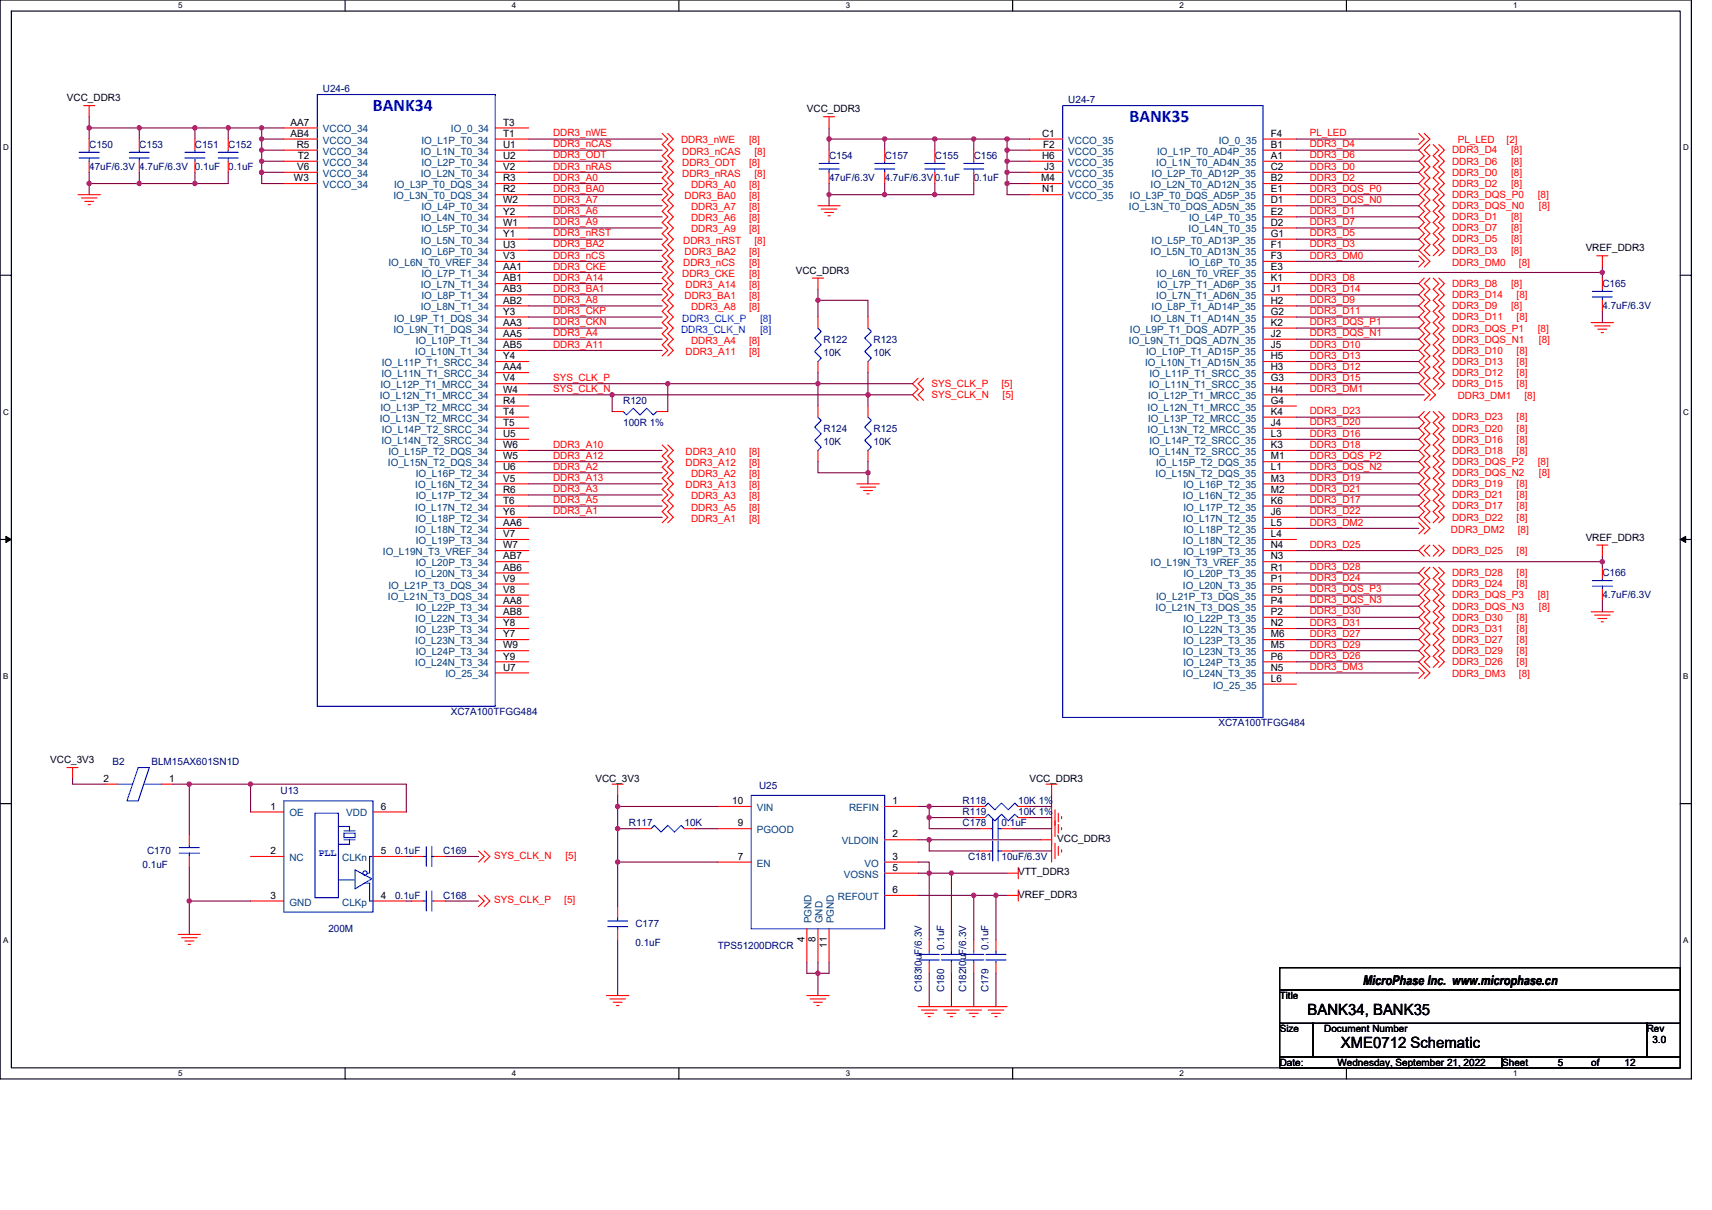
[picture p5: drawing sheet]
<svg xmlns="http://www.w3.org/2000/svg" width="297mm" height="210mm" viewBox="0 0 297 210" stroke-linecap="round" stroke-linejoin="round" font-family="sans-serif">
<path d="M0 0h293.5v187.2h-293.5zM2 1.9h289.5v183.4h-289.5z" fill="none" stroke="#000" stroke-width=".19"/>
<g fill="#fff">
<path d="M30.9 .2h.8v1.6h-.8z"/>
<path d="M30.9 185.5h.8v1.6h-.8z"/>
</g>
<path d="M59.9 0v1.9M59.9 185.3v1.9" fill="none" stroke="#000" stroke-width=".19"/>
<g fill="#fff">
<path d="M88.8 .2h.8v1.6h-.8z"/>
<path d="M88.8 185.5h.8v1.6h-.8z"/>
</g>
<path d="M117.8 0v1.9M117.8 185.3v1.9" fill="none" stroke="#000" stroke-width=".19"/>
<g fill="#fff">
<path d="M146.7 .2h.8v1.6h-.8z"/>
<path d="M146.7 185.5h.8v1.6h-.8z"/>
</g>
<path d="M175.7 0v1.9M175.7 185.3v1.9" fill="none" stroke="#000" stroke-width=".19"/>
<g fill="#fff">
<path d="M204.7 .2h.7v1.6h-.7z"/>
<path d="M204.7 185.5h.7v1.6h-.7z"/>
</g>
<path d="M233.6 0v1.9M233.6 185.3v1.9" fill="none" stroke="#000" stroke-width=".19"/>
<g fill="#fff">
<path d="M262.6 .2h.7v1.6h-.7z"/>
<path d="M262.6 185.5h.7v1.6h-.7z"/>
<path d="M.5 24.8h1v1.6h-1z"/>
<path d="M292 24.8h1v1.6h-1z"/>
<path d="M.5 70.7h1v1.5h-1z"/>
<path d="M292 70.7h1v1.5h-1z"/>
</g>
<path d="M0 47.8h2M291.5 47.8h2" fill="none" stroke="#000" stroke-width=".19"/>
<g fill="#fff">
<path d="M.5 116.5h.9v1.6h-.9z"/>
<path d="M292 116.5h.9v1.6h-.9z"/>
</g>
<path d="M0 93.6h2M291.5 93.6h2" fill="none" stroke="#000" stroke-width=".19"/>
<path d="M1 93.1l1 .5-1 .5zM291.5 93.6l1-.5v1z" fill="#000" stroke="#000" stroke-width=".17"/>
<g fill="#fff">
<path d="M.5 162.4h.9v1.5h-.9z"/>
<path d="M292 162.4h.9v1.5h-.9z"/>
</g>
<path d="M0 139.5h2M291.5 139.5h2M222 167.9h69.5v3.9h-69.5zM222 171.8h69.5v5.8h-69.5zM222 177.6h5.8v5.8h-5.8zM227.8 177.6h57.9v5.8h-57.9zM285.7 177.6h5.8v5.8h-5.8zM222 183.4h38.6v1.9h-38.6zM260.6 183.4h30.9v1.9h-30.9z" fill="none" stroke="#000" stroke-width=".19"/>
<g fill="none" stroke="#f00" stroke-width=".19">
<path d="M14.5 18.3h1.9M15.5 18.3v2M13.5 33.8h3.9M14.1 34.4h2.7M14.7 34.9h1.6M15.3 35.5h.4M15.5 24.1v2M15.5 28v1.9M24.2 24.1v2M24.2 28v1.9M33.8 24.1v2M33.8 28v1.9"/>
<path d="M39.6 24.1v2M39.6 28v1.9M49.3 22.2h5.8M49.3 24.1h5.8M49.3 26.1h5.8M49.3 28h5.8M49.3 29.9h5.8M49.3 31.9h5.8M85.9 22.2h5.8M85.9 24.1h5.8M85.9 26.1h5.8M85.9 28h5.8"/>
<path d="M85.9 29.9h5.8M85.9 31.9h5.8M85.9 33.8h5.8M85.9 35.7h5.8M85.9 37.6h5.8M85.9 39.6h5.8M114.9 23.2l1 .9-1 1 1 1-1 .9 1 1-1 1 1 .9-1 1 1 1-1 .9 1 1-1 .9 1 1-1 1 1 .9-1 1 1 1-1 .9 1 1-1 1 1 .9-1 1 1 1-1 .9 1 1-1 1 1 .9-1 1 1 1-1 .9 1 1-1 .9 1 1-1 1 1 .9-1 1 1 1-1 .9 1 1-1 1M115.9 23.2l.9 .9-.9 1 .9 1-.9 .9 .9 1-.9 1 .9 .9-.9 1 .9 1-.9 .9 .9 1-.9 .9 .9 1-.9 1 .9 .9-.9 1 .9 1-.9 .9 .9 1-.9 1 .9 .9-.9 1 .9 1-.9 .9 .9 1-.9 1 .9 .9-.9 1 .9 1-.9 .9 .9 1-.9 .9 .9 1-.9 1 .9 .9-.9 1 .9 1-.9 .9 .9 1-.9 1M141.9 35.7h3.9M142.5 36.3h2.7M142.9 20.3h1.9M143.1 36.9h1.5"/>
<path d="M143.7 37.4h.3M143.8 20.3v1.9M143.8 26.1v1.9M143.8 29.9v2M153.5 26.1v1.9M153.5 29.9v2M162.2 26.1v1.9M162.2 29.9v2M168.9 26.1v1.9M168.9 29.9v2M178.6 24.1h5.8M178.6 26.1h5.8"/>
<path d="M178.6 28h5.8M178.6 29.9h5.8M178.6 31.9h5.8M178.6 33.8h5.8M219.1 24.1h5.8M219.1 26.1h5.8M219.1 28h5.8M219.1 29.9h5.8M219.1 31.9h5.8M219.1 33.8h5.8M219.1 35.7h5.8M219.1 37.6h5.8"/>
<path d="M219.1 39.6h5.8M246.2 23.2l.9 .9-.9 1M247.1 23.2l1 .9-1.9 2 .9 .9-.9 1 .9 1-.9 .9 .9 1-.9 1 .9 .9-.9 1 .9 .9-.9 1 .9 1-.9 .9 .9 1-.9 1 .9 .9-.9 1 .9 1-.9 .9 1.9 2-1 .9M248.1 25.1l-1 1 1 .9-1 1 1 1-1 .9 1 1-1 1 1 .9-1 1 1 .9-1 1 1 1-1 .9 1 1-1 1 1 .9-1 1 1 1-1 .9 1 1M248.7 25.1l.9 1-.9 .9 .9 1-.9 1 .9 .9-.9 1 .9 1-.9 .9 .9 1-.9 .9 .9 1-.9 1 .9 .9-.9 1 .9 1-.9 .9 .9 1-.9 1 .9 .9-.9 1M249.6 25.1l1 1-1 .9 1 1-1 1 1 .9-1 1 1 1-1 .9 1 1-1 .9 1 1-1 1 1 .9-1 1 1 1-1 .9 1 1-1 1 1 .9-1 1M85.9 41.5h5.8M85.9 43.4h5.8M85.9 45.4h5.8M85.9 47.3h5.8M85.9 49.2h5.8M85.9 51.2h5.8"/>
<path d="M85.9 53.1h5.8M85.9 55h5.8M85.9 56.9h5.8M85.9 58.9h5.8M140.9 48.3h2M141.9 48.3v1.9M141.9 55v1.9M150.6 55v1.9M219.1 41.5h5.8M219.1 43.4h5.8M219.1 45.4h5.8M219.1 47.3h5.8"/>
<path d="M219.1 49.2h5.8M219.1 51.2h5.8M219.1 53.1h5.8M219.1 55h5.8M219.1 56.9h5.8M219.1 58.9h5.8M246.2 44.4l.9 1-.9 .9M247.1 48.3l-.9 .9 .9 1-.9 1 .9 .9-.9 1 .9 .9-.9 1 .9 1-.9 .9 .9 1-.9 1 .9 .9-.9 1 .9 1-.9 .9 .9 1-.9 1 .9 .9-.9 1 1.9 1.9-1 1M248.1 48.3l-1 .9 1 1-1 1 1 .9-1 1 1 .9-1 1 1 1-1 .9 1 1-1 1 1 .9-1 1 1 1-1 .9 1 1-1 1 1 .9-1 1 2 1.9-1 1M248.7 48.3l.9 .9-.9 1 .9 1-.9 .9 .9 1-.9 .9 .9 1-.9 1 .9 .9-.9 1 .9 1-.9 .9 .9 1-.9 1 .9 .9-.9 1 .9 1-.9 .9 .9 1-.9 1M249.6 48.3l1 .9-1 1 1 1-1 .9 1 1-1 .9 1 1-1 1 1 .9-1 1 1 1-1 .9 1 1-1 1 1 .9-1 1 1 1-1 .9 1 1-1 1M276.1 56h3.8"/>
<path d="M276.7 56.6h2.7M277 44.4h2M277.2 57.1h1.6M277.8 57.7h.4M278 44.4v1.9M278 48.3v1.9M278 52.1v1.9M85.9 60.8h5.8M85.9 62.7h5.8M85.9 64.7h5.8M85.9 66.6h5.8M85.9 68.5h5.8"/>
<path d="M85.9 70.5h5.8M85.9 72.4h5.8M85.9 74.3h5.8M85.9 76.2h5.8M85.9 78.2h5.8M106.2 71.4h1.9M113.9 71.4h2M114.9 77.2l1 1-1 .9 1 1-1 1 1 .9-1 1 1 1-1 .9 1 1-1 1 1 .9-1 1 1 1-1 .9M115.9 77.2l.9 1-.9 .9 .9 1-.9 1 .9 .9-.9 1 .9 1-.9 .9 .9 1-.9 1 .9 .9-.9 1 .9 1-.9 .9M141.9 62.7v2M141.9 78.2v1.9M141.9 70.5v1.9"/>
<path d="M150.6 62.7v2M150.6 78.2v1.9M150.6 70.5v1.9M159.3 65.6l-1 1 1 1-1 .9 1 1M160.2 65.6l-.9 1 .9 1-.9 .9 .9 1M219.1 60.8h5.8M219.1 62.7h5.8M219.1 64.7h5.8M219.1 66.6h5.8M219.1 68.5h5.8M219.1 70.5h5.8M219.1 72.4h5.8"/>
<path d="M219.1 74.3h5.8M219.1 76.2h5.8M219.1 78.2h5.8M247.1 71.4l-.9 1 .9 .9-.9 1 .9 1-.9 .9 .9 1-.9 1 .9 .9-.9 1 .9 1-.9 .9 .9 1-.9 1 .9 .9-.9 1 .9 1-.9 .9 .9 1-.9 1 1.9 1.9-1 .9M248.1 71.4l-1 1 1 .9-1 1 1 1-1 .9 1 1-1 1 1 .9-1 1 1 1-1 .9 1 1-1 1 1 .9-1 1 1 1-1 .9 1 1-1 1 1 .9M248.7 71.4l.9 1-.9 .9 .9 1-.9 1 .9 .9-.9 1 .9 1-.9 .9 .9 1-.9 1 .9 .9-.9 1 .9 1-.9 .9 .9 1-.9 1 .9 .9-.9 1 .9 1-.9 .9M249.6 71.4l1 1-1 .9 1 1-1 1 1 .9-1 1 1 1-1 .9 1 1-1 1 1 .9-1 1 1 1-1 .9 1 1-1 1 1 .9-1 1 1 1-1 .9M85.9 80.1h5.8M85.9 82h5.8M85.9 84h5.8M85.9 85.9h5.8M85.9 87.8h5.8"/>
<path d="M85.9 89.8h5.8M85.9 91.7h5.8M85.9 93.6h5.8M85.9 95.5h5.8M85.9 97.5h5.8M85.9 99.4h5.8M148.7 84h3.8M149.3 84.5h2.7M149.8 85.1h1.6M150.4 85.7h.4M219.1 80.1h5.8M219.1 82h5.8"/>
<path d="M219.1 84h5.8M219.1 85.9h5.8M219.1 87.8h5.8M219.1 89.8h5.8M219.1 91.7h5.8M219.1 93.6h5.8M219.1 95.5h5.8M219.1 97.5h5.8M219.1 99.4h5.8M246.2 90.7l.9 1-.9 .9M247.1 98.4l-.9 1 .9 1-.9 .9 .9 1-.9 1 .9 .9-.9 1 .9 1-.9 .9 .9 1-.9 1 .9 .9-.9 1 .9 1-.9 .9 .9 1-.9 1 1.9 1.9-1 1M247.1 94.6l-.9 .9 .9 1"/>
<path d="M248.1 98.4l-1 1 1 1-1 .9 1 1-1 1 1 .9-1 1 1 1-1 .9 1 1-1 1 1 .9-1 1 1 1-1 .9 1 1-1 1 1 .9M248.1 94.6l-1 .9 1 1M248.7 98.4l.9 1-.9 1 .9 .9-.9 1 .9 1-.9 .9 .9 1-.9 1 .9 .9-.9 1 .9 1-.9 .9 .9 1-.9 1 .9 .9-.9 1 .9 1-.9 .9M248.7 94.6l.9 .9-.9 1M249.6 98.4l1 1-1 1 1 .9-1 1 1 1-1 .9 1 1-1 1 1 .9-1 1 1 1-1 .9 1 1-1 1 1 .9-1 1 1 1-1 .9M249.6 94.6l1 .9-1 1M277 94.6h2M278 94.6v1.9M278 98.4v2M85.9 101.3h5.8M85.9 103.3h5.8M85.9 105.2h5.8"/>
<path d="M85.9 107.1h5.8M85.9 109.1h5.8M85.9 111h5.8M85.9 112.9h5.8M85.9 114.9h5.8M85.9 116.8h5.8M219.1 101.3h5.8M219.1 103.3h5.8M219.1 105.2h5.8M219.1 107.1h5.8M219.1 109.1h5.8M219.1 111h5.8"/>
<path d="M219.1 112.9h5.8M219.1 114.9h5.8M219.1 116.8h5.8M219.1 118.7h5.8M246.2 115.8l.9 1-.9 1M276.1 106.2h3.8M276.7 106.7h2.7M277.2 107.3h1.6M277.8 107.9h.4M278 102.3v1.9M11.6 133.2h1.9M12.6 133.2v1.9"/>
<path d="M18.4 136.1h1.9M28 136.1h1.9M106.2 136.1h1.9M107.2 136.1v1.9M124.5 140h5.8M153.5 140h5.8M168.9 140h2M176.7 140h1.9M181.5 136.1h1.9M182.5 140v3.8M182.5 136.1v1.9M32.8 144.8v1.9"/>
<path d="M32.8 148.6v2M43.5 140.9h5.8M43.5 148.6h5.8M43.5 156.4h5.8M64.7 156.4h5.8M64.7 148.6h5.8M64.7 140.9h5.8M71.5 148.6h1.9M71.5 156.4h1.9M75.3 148.6h2M75.3 156.4h2M83 155.4l1 1-1 .9"/>
<path d="M83 147.7l1 .9-1 1M84 155.4l1 1-1 .9M84 147.7l1 .9-1 1M107.2 157.3v2M111 143.8h2M118.8 143.8h1.9M124.5 149.6h5.8M124.5 143.8h5.8M153.5 145.7h5.8M153.5 149.6h5.8M153.5 151.5h5.8M153.5 155.4h5.8"/>
<path d="M168.9 141.9h2M169.9 147.7h1.9M169.9 143.8h1.9M173.8 147.7h1.9M173.8 143.8h1.9M174.7 155.4h2M174.7 151.5h2M176.7 154.4v2M176.7 150.6v1.9M176.7 141.9h1.9M180.5 145.7h2M182.5 144.8v1.9"/>
<path d="M182.5 141.9v3.8M182.5 145.7v3.9M183 140.5v2.7M183 142.5v2.7M183 146.3v2.7M183.6 141.1v1.5M183.6 143v1.6M183.6 146.9v1.5M184.2 141.7v.4M184.2 143.6v.4M184.2 147.5v.4M30.9 162.2h3.9"/>
<path d="M31.5 162.7h2.7M32.1 163.3h1.5M32.7 163.9h.3M105.2 172.8h3.9M105.8 173.4h2.7M106.4 173.9h1.5M107 174.5h.4M107.2 161.2v1.9M140 172.8h3.8M140 161.2v5.8M140.6 173.4h2.7M141.2 173.9h1.5"/>
<path d="M141.7 174.5h.4M141.9 161.2v5.8M143.8 161.2v5.8M159.3 174.7h15.4M159.9 175.3h2.7M160.5 175.9h1.5M161 176.4h.4M161.2 167v1.9M161.2 163.1v1.9M163.7 175.3h2.7M164.3 175.9h1.6M164.9 176.4h.4"/>
<path d="M165.1 167v1.9M165.1 163.1v1.9M167.6 175.3h2.7M168.2 175.9h1.5M168.8 176.4h.3M168.9 167v1.9M168.9 163.1v1.9M171.4 175.3h2.8M172 175.9h1.6M172.6 176.4h.4M172.8 167v1.9M172.8 163.1v1.9"/>
</g>
<g fill="none" stroke="#00f" stroke-width=".19">
<path d="M55.1 16.4h30.8v106.2h-30.8zM184.4 18.3h34.7v106.2h-34.7zM13.7 27.4h3.5M13.7 26.4h3.5M15.5 27.4v.6M15.5 26.1v.3M22.4 27.4h3.5M22.4 26.4h3.5M24.2 26.1v.3M24.2 27.4v.6M32.1 27.4h3.5M32.1 26.4h3.5"/>
<path d="M33.8 26.1v.3M33.8 27.4v.6M37.9 27.4h3.4M37.9 26.4h3.4M39.6 26.1v.3M39.6 27.4v.6M142.1 29.3h3.5M142.1 28.4h3.5M143.8 28v.4M143.8 29.3v.6M151.8 29.3h3.4M151.8 28.4h3.4"/>
<path d="M153.5 28v.4M153.5 29.3v.6M160.5 29.3h3.4M160.5 28.4h3.4M162.2 28v.4M162.2 29.3v.6M167.2 29.3h3.5M167.2 28.4h3.5M168.9 28v.4M168.9 29.3v.6M141.9 56.9l.6 .6-1.2 1.2 1.2 1.1-1.2 1.2 1.2 1.1-.6 .6M150.6 56.9l.6 .6-1.2 1.2 1.2 1.1-1.2 1.2 1.2 1.1-.6 .6"/>
<path d="M276.3 51.5h3.5M276.3 50.6h3.5M278 50.2v.4M278 51.5v.6M108.1 71.4l.6 .6 1.2-1.2 1.1 1.2 1.2-1.2 1.1 1.2 .6-.6M141.9 72.4l.6 .6-1.2 1.1 1.2 1.2-1.2 1.1 1.2 1.2-.6 .6M150.6 72.4l.6 .6-1.2 1.1 1.2 1.2-1.2 1.1 1.2 1.2-.6 .6M276.3 101.7h3.5M276.3 100.8h3.5M278 100.4v.4M278 101.7v.6M20.3 136.1h2.7"/>
<path d="M24 133.2h1.9l-1.9 5.8h-2zM24.9 136.1h3.1M49.3 139h15.4v19.3h-15.4zM130.3 138h23.2v23.2h-23.2zM170.9 140l.5-.6 1.2 1.1 1.2-1.1 1.1 1.1 1.2-1.1 .6 .6M31.1 148.1h3.5M31.1 147.1h3.5M32.8 146.7v.4M32.8 148.1v.5M54.7 141.1h4v14.7h-4zM58.7 143.4h1.9v.8M58.7 152.7h2.9"/>
<path d="M59.7 144.6h1.9v.8h-1.9zM59.7 144.2h1.9M59.7 145.7h1.9M60.6 145.7v.8h-1.9M61.6 151l2.9 1.5-2.9 1.7zM63.3 153.3h.8v3.1h.6M64.7 148.6h-.6v2.9h-.4M73.4 148.6h.6M73.4 156.4h.6M74 146.9v3.5M74 154.6v3.5M74.9 148.6h.4"/>
<path d="M74.9 156.4h.4M74.9 146.9v3.5M74.9 154.6v3.5M105.4 159.8h3.5M107.2 159.3v.5M113 143.8l.5-.6 1.2 1.2 1.2-1.2 1.1 1.2 1.2-1.2 .6 .6M170.9 141.9l.5-.6 1.2 1.2 1.2-1.2 1.1 1.2 1.2-1.2 .6 .6M171.8 147.7h.4M171.8 143.8h.4M172.2 145.9v3.5M172.2 142.1v3.4M173.2 147.7h.6"/>
<path d="M173.2 143.8h.6M173.2 145.9v3.5M173.2 142.1v3.4M105.4 160.8h3.5M107.2 160.8v.4M159.5 165.6h3.5M159.5 166.6h3.5M161.2 166.6v.4M161.2 165v.6M163.3 165.6h3.5M163.3 166.6h3.5M165.1 166.6v.4"/>
<path d="M165.1 165v.6M167.2 165.6h3.5M167.2 166.6h3.5M168.9 166.6v.4M168.9 165v.6M171.1 165.6h3.4M171.1 166.6h3.4M172.8 166.6v.4M172.8 165v.6"/>
<circle cx="63.3" cy="151.5" r=".38"/>
</g>
<g fill="none" stroke="#800040" stroke-width=".19">
<path d="M15.5 22.2v1.9M15.5 29.9v2M15.5 31.9h8.7M15.5 20.3v1.9M15.5 22.2h8.7M15.5 31.9v1.9M24.2 22.2v1.9M24.2 29.9v2M24.2 22.2h9.6M24.2 31.9h9.6M33.8 29.9v2M39.6 22.2h-5.8v1.9"/>
<path d="M39.6 22.2h5.8M39.6 22.2v1.9M39.6 29.9v2h-5.8M45.4 22.2h3.9M45.4 24.1h3.9M45.4 26.1h3.9M45.4 28h3.9M45.4 29.9h3.9M45.4 22.2v1.9M45.4 24.1v2M45.4 26.1v1.9M45.4 28v1.9"/>
<path d="M45.4 29.9v2h3.9M91.7 31.9h23.2M91.7 33.8h23.2M91.7 26.1h23.2M91.7 29.9h23.2M91.7 35.7h23.2M91.7 39.6h23.2M91.7 37.6h23.2M91.7 24.1h23.2M91.7 28h23.2M143.8 31.9v1.9M143.8 33.8h9.7"/>
<path d="M143.8 22.2v1.9M143.8 24.1h9.7M143.8 24.1v2M143.8 33.8v1.9M153.5 24.1v2M153.5 31.9v1.9M153.5 33.8h8.7M153.5 24.1h8.7M162.2 24.1v2M162.2 31.9v1.9M162.2 24.1h6.7M168.9 24.1h5.8"/>
<path d="M168.9 24.1v2M168.9 31.9v1.9h-6.7M174.7 24.1v2M174.7 26.1v1.9M174.7 28v1.9M174.7 29.9v2M174.7 31.9v1.9h3.9M174.7 24.1h3.9M174.7 26.1h3.9M174.7 28h3.9M174.7 29.9h3.9M174.7 31.9h3.9"/>
<path d="M224.9 24.1h21.3M224.9 35.7h21.3M224.9 33.8h21.3M224.9 28h21.3M224.9 31.9h21.3M224.9 26.1h21.3M224.9 37.6h21.3M224.9 29.9h21.3M224.9 39.6h21.3M91.7 56.9h23.2M91.7 55h23.2M91.7 43.4h23.2"/>
<path d="M91.7 45.4h23.2M91.7 41.5h23.2M91.7 51.2h23.2M91.7 58.9h23.2M91.7 47.3h23.2M91.7 49.2h23.2M91.7 53.1h23.2M141.9 50.2v1.9M141.9 52.1v2.9M141.9 52.1h8.7v2.9M224.9 47.3h53.1M224.9 58.9h21.3"/>
<path d="M224.9 56.9h21.3M224.9 45.4h21.3M224.9 49.2h21.3M224.9 55h21.3M224.9 41.5h21.3M224.9 51.2h21.3M224.9 53.1h21.3M224.9 43.4h21.3M278 54v2M278 46.3v1M278 47.3v1M91.7 78.2h23.2"/>
<path d="M91.7 60.8h23.2M91.7 66.6h24.2M91.7 68.5h14.5M141.9 70.5v-3.9h-26v4.8M141.9 64.7v1.9h16.4M150.6 70.5v-2h-44.4v2.9M150.6 64.7v3.8h7.7M224.9 68.5h22.2M224.9 66.6h21.3M224.9 62.7h21.3M224.9 60.8h21.3M224.9 64.7h21.3"/>
<path d="M224.9 74.3h21.3M224.9 78.2h21.3M224.9 76.2h21.3M224.9 72.4h21.3M91.7 87.8h23.2M91.7 84h23.2M91.7 80.1h23.2M91.7 89.8h23.2M91.7 82h23.2M91.7 85.9h23.2M141.9 80.1v1.9h8.7M150.6 80.1v1.9"/>
<path d="M150.6 82v2M224.9 97.5h53.1M224.9 82h21.3M224.9 80.1h21.3M224.9 85.9h21.3M224.9 91.7h21.3M224.9 89.8h21.3M224.9 87.8h21.3M224.9 84h21.3M224.9 95.5h21.3M224.9 99.4h21.3M278 97.5v.9"/>
<path d="M278 96.5v1M224.9 105.2h21.3M224.9 103.3h21.3M224.9 116.8h21.3M224.9 111h21.3M224.9 112.9h21.3M224.9 109.1h21.3M224.9 101.3h21.3M224.9 107.1h21.3M224.9 114.9h21.3M278 104.2v2M12.6 135.1v1h5.8"/>
<path d="M29.9 136.1h2.9M32.8 136.1h10.7M32.8 136.1v8.7M43.5 136.1h27v4.8M43.5 136.1v4.8M107.2 140v3.8M107.2 138v2h17.3M159.3 140h1.9M161.2 140v1.9M161.2 140h7.7M182.5 138v2h-3.9M32.8 156.4h10.7"/>
<path d="M32.8 156.4v5.8M32.8 150.6v5.8M70.5 156.4h1M70.5 148.6h1M77.3 156.4h5.7M77.3 148.6h5.7M107.2 143.8v5.8M107.2 149.6v7.7M107.2 143.8h3.8M107.2 149.6h17.3M120.7 143.8h3.8M159.3 155.4h9.6"/>
<path d="M159.3 149.6h1.9v1.9M159.3 145.7h1.9M159.3 151.5h1.9M161.2 141.9v1.9h8.7M161.2 145.7v2h8.7M161.2 145.7h19.3M161.2 151.5v11.6M161.2 151.5h3.9M161.2 141.9h7.7M165.1 151.5v11.6M165.1 151.5h9.6M168.9 155.4h3.9"/>
<path d="M168.9 155.4v7.7M172.8 155.4h1.9M172.8 155.4v7.7M175.7 147.7h6.8M175.7 143.8h6.8M178.6 141.9h3.9M107.2 163.1v9.7M140 167v1.9h1.9M141.9 167v1.9M141.9 168.9v3.9M143.8 167v1.9h-1.9M161.2 168.9v5.8"/>
<path d="M165.1 168.9v5.8M168.9 168.9v5.8M172.8 168.9v5.8"/>
</g>
<g fill="#f0f" stroke="#f0f" stroke-width=".19">
<circle cx="15.5" cy="22.2" r=".38"/>
<circle cx="24.2" cy="22.2" r=".38"/>
<circle cx="45.4" cy="22.2" r=".38"/>
<circle cx="45.4" cy="26" r=".38"/>
<circle cx="45.4" cy="24.1" r=".38"/>
<circle cx="45.4" cy="28" r=".38"/>
<circle cx="45.4" cy="29.9" r=".38"/>
<circle cx="33.8" cy="22.2" r=".38"/>
<circle cx="39.6" cy="22.2" r=".38"/>
<circle cx="15.5" cy="31.8" r=".38"/>
<circle cx="24.2" cy="31.8" r=".38"/>
<circle cx="33.8" cy="31.8" r=".38"/>
<circle cx="143.8" cy="24.1" r=".38"/>
<circle cx="153.5" cy="24.1" r=".38"/>
<circle cx="174.7" cy="26" r=".38"/>
<circle cx="174.7" cy="24.1" r=".38"/>
<circle cx="174.7" cy="29.9" r=".38"/>
<circle cx="174.7" cy="28" r=".38"/>
<circle cx="174.7" cy="31.8" r=".38"/>
<circle cx="162.2" cy="24.1" r=".38"/>
<circle cx="168.9" cy="24.1" r=".38"/>
<circle cx="143.8" cy="33.8" r=".38"/>
<circle cx="153.5" cy="33.8" r=".38"/>
<circle cx="278" cy="47.3" r=".38"/>
<circle cx="278" cy="97.5" r=".38"/>
<circle cx="32.8" cy="136.1" r=".38"/>
<circle cx="43.5" cy="136.1" r=".38"/>
<circle cx="32.8" cy="156.3" r=".38"/>
<circle cx="115.8" cy="66.6" r=".38"/>
<circle cx="141.9" cy="168.9" r=".38"/>
<circle cx="107.2" cy="149.6" r=".38"/>
<circle cx="107.2" cy="143.8" r=".38"/>
<circle cx="107.2" cy="139.9" r=".38"/>
<circle cx="161.2" cy="139.9" r=".38"/>
<circle cx="161.2" cy="141.9" r=".38"/>
<circle cx="161.2" cy="151.5" r=".38"/>
<circle cx="161.2" cy="145.7" r=".38"/>
<circle cx="172.8" cy="155.4" r=".38"/>
<circle cx="165.1" cy="151.5" r=".38"/>
<circle cx="168.9" cy="155.4" r=".38"/>
<circle cx="106.2" cy="68.5" r=".38"/>
<circle cx="150.6" cy="68.5" r=".38"/>
<circle cx="141.9" cy="66.6" r=".38"/>
<circle cx="141.9" cy="52.1" r=".38"/>
<circle cx="150.6" cy="82" r=".38"/>
<circle cx="162.2" cy="33.8" r=".38"/>
</g>
<g font-size="3.1" fill="#00f">
<text x="64.7" y="19.3">BANK34</text>
<text x="196" y="21.3">BANK35</text>
</g>
<g font-size="2.7">
<text x="226.9" y="176.1">BANK34, BANK35</text>
<text x="232.6" y="181.9">XME0712 Schematic</text>
</g>
<text font-size="2.3" x="236.5" y="170.9">MicroPhase Inc. www.microphase.cn</text>
<g font-size="1.7">
<text x="11.6" y="17.6">VCC_DDR3</text>
<text x="50.4" y="21.8">AA7</text>
<text x="50.4" y="23.7">AB4</text>
<text x="87.3" y="21.8">T3</text>
<text x="87.3" y="23.7">T1</text>
<text x="140" y="19.5">VCC_DDR3</text>
<text x="180.8" y="23.7">C1</text>
<text x="220.5" y="23.7">F4</text>
<text x="51.5" y="25.7">R5</text>
<text x="51.6" y="29.5">V6</text>
<text x="51.7" y="27.6">T2</text>
<text x="87.3" y="27.6">U2</text>
<text x="87.3" y="25.7">U1</text>
<text x="87.3" y="29.5">V2</text>
<text x="180.8" y="27.6">H6</text>
<text x="181" y="25.7">F2</text>
<text x="181.2" y="29.5">J3</text>
<text x="220.5" y="29.5">C2</text>
<text x="220.5" y="27.6">A1</text>
<text x="220.5" y="25.7">B1</text>
<text x="51" y="31.5">W3</text>
<text x="87.3" y="31.5">R3</text>
<text x="87.3" y="35.3">W2</text>
<text x="87.3" y="33.4">R2</text>
<text x="180.6" y="31.5">M4</text>
<text x="180.8" y="33.4">N1</text>
<text x="220.5" y="31.5">B2</text>
<text x="220.5" y="33.4">E1</text>
<text x="220.5" y="35.3">D1</text>
<text x="87.3" y="39.2">W1</text>
<text x="87.3" y="37.2">Y2</text>
<text x="87.3" y="41.1">Y1</text>
<text x="220.5" y="41.1">G1</text>
<text x="220.5" y="37.2">E2</text>
<text x="220.5" y="39.2">D2</text>
<text x="87.3" y="43">U3</text>
<text x="87.3" y="46.9">AA1</text>
<text x="87.3" y="45">V3</text>
<text x="138.1" y="47.5">VCC_DDR3</text>
<text x="220.5" y="43">F1</text>
<text x="220.5" y="45">F3</text>
<text x="220.5" y="46.9">E3</text>
<text x="275.1" y="43.6">VREF_DDR3</text>
<text x="87.3" y="50.8">AB3</text>
<text x="87.3" y="48.8">AB1</text>
<text x="87.3" y="52.7">AB2</text>
<text x="220.5" y="52.7">H2</text>
<text x="220.5" y="50.8">J1</text>
<text x="220.5" y="48.8">K1</text>
<text x="87.3" y="54.6">Y3</text>
<text x="87.3" y="56.5">AA3</text>
<text x="87.3" y="58.5">AA5</text>
<text x="220.5" y="54.6">G2</text>
<text x="220.5" y="56.5">K2</text>
<text x="220.5" y="58.5">J2</text>
<text x="87.3" y="64.3">AA4</text>
<text x="87.3" y="60.4">AB5</text>
<text x="87.3" y="62.3">Y4</text>
<text x="220.5" y="64.3">H3</text>
<text x="220.5" y="60.4">J5</text>
<text x="220.5" y="62.3">H5</text>
<text x="87.3" y="66.2">V4</text>
<text x="87.3" y="70.1">R4</text>
<text x="87.3" y="68.1">W4</text>
<text x="87.3" y="72">T4</text>
<text x="220.5" y="66.2">G3</text>
<text x="220.5" y="68.1">H4</text>
<text x="220.5" y="72">K4</text>
<text x="220.5" y="70.1">G4</text>
<text x="87.3" y="75.8">U5</text>
<text x="87.3" y="73.9">T5</text>
<text x="87.3" y="77.8">W6</text>
<text x="220.5" y="77.8">K3</text>
<text x="220.5" y="75.8">L3</text>
<text x="220.5" y="73.9">J4</text>
<text x="87.3" y="79.7">W5</text>
<text x="87.3" y="83.6">V5</text>
<text x="87.3" y="81.6">U6</text>
<text x="220.5" y="83.6">M3</text>
<text x="220.5" y="81.6">L1</text>
<text x="220.5" y="79.7">M1</text>
<text x="87.3" y="87.4">T6</text>
<text x="87.3" y="85.5">R6</text>
<text x="87.3" y="89.4">Y6</text>
<text x="220.5" y="87.4">K6</text>
<text x="220.5" y="85.5">M2</text>
<text x="220.5" y="89.4">J6</text>
<text x="87.3" y="95.1">W7</text>
<text x="87.3" y="91.3">AA6</text>
<text x="87.3" y="93.2">V7</text>
<text x="220.5" y="91.3">L5</text>
<text x="220.5" y="95.1">N4</text>
<text x="220.5" y="93.2">L4</text>
<text x="275.1" y="93.8">VREF_DDR3</text>
<text x="87.3" y="99">AB6</text>
<text x="87.3" y="100.9">V9</text>
<text x="87.3" y="97.1">AB7</text>
<text x="220.5" y="99">R1</text>
<text x="220.5" y="97.1">N3</text>
<text x="220.5" y="100.9">P1</text>
<text x="87.3" y="102.9">V8</text>
<text x="87.3" y="106.7">AB8</text>
<text x="87.3" y="104.8">AA8</text>
<text x="220.5" y="106.7">P2</text>
<text x="220.5" y="104.8">P4</text>
<text x="220.5" y="102.9">P5</text>
<text x="87.3" y="110.6">Y7</text>
<text x="87.3" y="108.7">Y8</text>
<text x="87.3" y="112.5">W9</text>
<text x="220.5" y="110.6">M6</text>
<text x="220.5" y="108.7">N2</text>
<text x="220.5" y="112.5">M5</text>
<text x="87.3" y="114.4">Y9</text>
<text x="87.3" y="116.4">U7</text>
<text x="220.5" y="114.4">P6</text>
<text x="220.5" y="116.4">N5</text>
<text x="220.5" y="118.3">L6</text>
<text x="8.7" y="132.4">VCC_3V3</text>
<text x="18" y="135.7">2</text>
<text x="29.4" y="135.7">1</text>
<text x="103.3" y="135.7">VCC_3V3</text>
<text x="178.6" y="135.7">VCC_DDR3</text>
<text x="46.9" y="140.5">1</text>
<text x="66.1" y="140.5">6</text>
<text x="127" y="139.6">10</text>
<text x="128" y="143.4">9</text>
<text x="154.9" y="139.6">1</text>
<text x="46.9" y="148.2">2</text>
<text x="66.1" y="148.2">5</text>
<text x="128" y="149.2">7</text>
<text x="154.9" y="149.2">3</text>
<text x="154.9" y="145.3">2</text>
<text x="183.4" y="146.1">VCC_DDR3</text>
<text x="46.9" y="156">3</text>
<text x="66.1" y="156">4</text>
<text x="154.9" y="151.1">5</text>
<text x="154.9" y="155">6</text>
<text x="176.7" y="151.9">VTT_DDR3</text>
<text x="176.7" y="155.8">VREF_DDR3</text>
<text x="139.6" y="163.5" transform="rotate(-90 139.6 163.5)">4</text>
<text x="141.5" y="163.5" transform="rotate(-90 141.5 163.5)">8</text>
<text x="143.4" y="164.4" transform="rotate(-90 143.4 164.4)">11</text>
<text x="222" y="173.4">Title</text>
<text x="222" y="179.1">Size</text>
<text x="229.8" y="179.1">Document Number</text>
<text x="285.7" y="179.1">Rev</text>
<text x="222" y="184.9">Date:</text>
<text x="232.1" y="184.9">Wednesday, September 21, 2022</text>
<text x="260.6" y="184.9">Sheet</text>
<text x="270.3" y="184.9">5</text>
<text x="276.1" y="184.9">of</text>
<text x="281.9" y="184.9">12</text>
<text x="286.7" y="181.1">3.0</text>
</g>
<g font-size="1.7" fill="#000080">
<text x="56" y="16">U24-6</text>
<text x="185.4" y="17.9">U24-7</text>
<text x="15.5" y="25.7">C150</text>
<text x="15.5" y="29.5">47uF/6.3V 4.7uF/6.3V 0.1uF</text>
<text x="24.2" y="25.7">C153</text>
<text x="33.8" y="25.7">C151</text>
<text x="39.6" y="25.7">C152</text>
<text x="39.6" y="29.5">0.1uF</text>
<text x="143.8" y="27.6">C154</text>
<text x="153.5" y="27.6">C157</text>
<text x="162.2" y="27.6">C155</text>
<text x="168.9" y="27.6">C156</text>
<text x="143.8" y="31.5">47uF/6.3V</text>
<text x="153.5" y="31.5">4.7uF/6.3V0.1uF</text>
<text x="168.9" y="31.5">0.1uF</text>
<text x="278" y="49.8">C165</text>
<text x="278" y="53.7">4.7uF/6.3V</text>
<text x="142.9" y="59.5">R122</text>
<text x="151.6" y="59.5">R123</text>
<text x="142.9" y="61.8">10K</text>
<text x="151.6" y="61.8">10K</text>
<text x="108.1" y="70.1">R120</text>
<text x="108.1" y="73.9">100R 1%</text>
<text x="142.9" y="74.9">R124</text>
<text x="142.9" y="77.2">10K</text>
<text x="151.6" y="74.9">R125</text>
<text x="151.6" y="77.2">10K</text>
<text x="278" y="100">C166</text>
<text x="278" y="103.8">4.7uF/6.3V</text>
<text x="78.2" y="124.1">XC7A100TFGG484</text>
<text x="211.4" y="126">XC7A100TFGG484</text>
<text x="19.5" y="132.8">B2</text>
<text x="26.3" y="132.8">BLM15AX601SN1D</text>
<text x="48.7" y="137.8">U13</text>
<text x="131.7" y="136.9">U25</text>
<text x="109.1" y="143.4">R117</text>
<text x="118.8" y="143.4">10K</text>
<text x="167" y="139.6">R118</text>
<text x="167" y="141.5">R119</text>
<text x="167" y="143.4">C178</text>
<text x="173.8" y="143.4">0.1uF</text>
<text x="176.7" y="139.6">10K 1%</text>
<text x="176.7" y="141.5">10K 1%</text>
<text x="25.5" y="148.3">C170</text>
<text x="68.6" y="148.3">0.1uF</text>
<text x="76.9" y="148.3">C169</text>
<text x="168" y="149.2">C181</text>
<text x="173.8" y="149.2">10uF/6.3V</text>
<text x="24.7" y="150.6">0.1uF</text>
<text x="68.6" y="156">0.1uF</text>
<text x="76.9" y="156">C168</text>
<text x="57" y="161.8">200M</text>
<text x="110.3" y="160.8">C177</text>
<text x="110.3" y="164.1">0.1uF</text>
<text x="124.5" y="164.7">TPS51200DRCR</text>
<text x="163.8" y="164.8" transform="rotate(-90 163.8 164.8)">0.1uF</text>
<text x="171.5" y="164.8" transform="rotate(-90 171.5 164.8)">0.1uF</text>
<text x="159.9" y="172.2" transform="rotate(-90 159.9 172.2)">C18310uF/6.3V</text>
<text x="163.8" y="172.2" transform="rotate(-90 163.8 172.2)">C180</text>
<text x="167.7" y="172.2" transform="rotate(-90 167.7 172.2)">C18210uF/6.3V</text>
<text x="171.5" y="172.2" transform="rotate(-90 171.5 172.2)">C179</text>
</g>
<g font-size="1.7" fill="#004080">
<text x="56" y="23">VCCO_34</text>
<text x="78.2" y="23">IO_0_34</text>
<text x="56" y="24.9">VCCO_34</text>
<text x="56" y="26.8">VCCO_34</text>
<text x="56" y="28.8">VCCO_34</text>
<text x="73" y="26.8">IO_L1N_T0_34</text>
<text x="73.1" y="24.9">IO_L1P_T0_34</text>
<text x="73.1" y="28.8">IO_L2P_T0_34</text>
<text x="185.4" y="24.9">VCCO_35</text>
<text x="185.4" y="26.8">VCCO_35</text>
<text x="185.4" y="28.8">VCCO_35</text>
<text x="200.6" y="28.8">IO_L1N_T0_AD4N_35</text>
<text x="200.8" y="26.8">IO_L1P_T0_AD4P_35</text>
<text x="211.5" y="24.9">IO_0_35</text>
<text x="56" y="30.7">VCCO_34</text>
<text x="56" y="32.6">VCCO_34</text>
<text x="68.3" y="34.6">IO_L3N_T0_DQS_34</text>
<text x="68.4" y="32.6">IO_L3P_T0_DQS_34</text>
<text x="73" y="30.7">IO_L2N_T0_34</text>
<text x="185.4" y="30.7">VCCO_35</text>
<text x="185.4" y="32.6">VCCO_35</text>
<text x="185.4" y="34.6">VCCO_35</text>
<text x="196" y="34.6">IO_L3P_T0_DQS_AD5P_35</text>
<text x="199.6" y="32.6">IO_L2N_T0_AD12N_35</text>
<text x="199.8" y="30.7">IO_L2P_T0_AD12P_35</text>
<text x="73" y="38.4">IO_L4N_T0_34</text>
<text x="73.1" y="36.5">IO_L4P_T0_34</text>
<text x="73.1" y="40.3">IO_L5P_T0_34</text>
<text x="195.9" y="36.5">IO_L3N_T0_DQS_AD5N_35</text>
<text x="206.2" y="40.3">IO_L4N_T0_35</text>
<text x="206.3" y="38.4">IO_L4P_T0_35</text>
<text x="67.4" y="46.1">IO_L6N_T0_VREF_34</text>
<text x="73" y="42.3">IO_L5N_T0_34</text>
<text x="73.1" y="44.2">IO_L6P_T0_34</text>
<text x="199.6" y="44.2">IO_L5N_T0_AD13N_35</text>
<text x="199.8" y="42.3">IO_L5P_T0_AD13P_35</text>
<text x="206.3" y="46.1">IO_L6P_T0_35</text>
<text x="73" y="50">IO_L7N_T1_34</text>
<text x="73" y="53.9">IO_L8N_T1_34</text>
<text x="73.1" y="48.1">IO_L7P_T1_34</text>
<text x="73.1" y="51.9">IO_L8P_T1_34</text>
<text x="199.8" y="53.9">IO_L8P_T1_AD14P_35</text>
<text x="200.6" y="48.1">IO_L6N_T0_VREF_35</text>
<text x="200.6" y="51.9">IO_L7N_T1_AD6N_35</text>
<text x="200.8" y="50">IO_L7P_T1_AD6P_35</text>
<text x="68.3" y="57.7">IO_L9N_T1_DQS_34</text>
<text x="68.4" y="55.8">IO_L9P_T1_DQS_34</text>
<text x="72.1" y="59.6">IO_L10P_T1_34</text>
<text x="195.9" y="59.6">IO_L9N_T1_DQS_AD7N_35</text>
<text x="196" y="57.7">IO_L9P_T1_DQS_AD7P_35</text>
<text x="199.6" y="55.8">IO_L8N_T1_AD14N_35</text>
<text x="66.2" y="65.4">IO_L11N_T1_SRCC_34</text>
<text x="66.2" y="63.5">IO_L11P_T1_SRCC_34</text>
<text x="72" y="61.6">IO_L10N_T1_34</text>
<text x="198.7" y="63.5">IO_L10N_T1_AD15N_35</text>
<text x="198.8" y="61.6">IO_L10P_T1_AD15P_35</text>
<text x="199.5" y="65.4">IO_L11P_T1_SRCC_35</text>
<text x="65.9" y="69.3">IO_L12N_T1_MRCC_34</text>
<text x="66" y="67.4">IO_L12P_T1_MRCC_34</text>
<text x="66" y="71.2">IO_L13P_T2_MRCC_34</text>
<text x="199.1" y="71.2">IO_L12N_T1_MRCC_35</text>
<text x="199.2" y="69.3">IO_L12P_T1_MRCC_35</text>
<text x="199.4" y="67.4">IO_L11N_T1_SRCC_35</text>
<text x="65.9" y="73.2">IO_L13N_T2_MRCC_34</text>
<text x="66.2" y="77">IO_L14N_T2_SRCC_34</text>
<text x="66.2" y="75.1">IO_L14P_T2_SRCC_34</text>
<text x="199.1" y="75.1">IO_L13N_T2_MRCC_35</text>
<text x="199.2" y="73.2">IO_L13P_T2_MRCC_35</text>
<text x="199.5" y="77">IO_L14P_T2_SRCC_35</text>
<text x="67.3" y="80.9">IO_L15N_T2_DQS_34</text>
<text x="67.4" y="79">IO_L15P_T2_DQS_34</text>
<text x="72.1" y="82.8">IO_L16P_T2_34</text>
<text x="199.4" y="79">IO_L14N_T2_SRCC_35</text>
<text x="200.5" y="82.8">IO_L15N_T2_DQS_35</text>
<text x="200.6" y="80.9">IO_L15P_T2_DQS_35</text>
<text x="72" y="84.8">IO_L16N_T2_34</text>
<text x="72" y="88.6">IO_L17N_T2_34</text>
<text x="72.1" y="86.7">IO_L17P_T2_34</text>
<text x="205.2" y="86.7">IO_L16N_T2_35</text>
<text x="205.3" y="84.8">IO_L16P_T2_35</text>
<text x="205.3" y="88.6">IO_L17P_T2_35</text>
<text x="72" y="92.5">IO_L18N_T2_34</text>
<text x="72.1" y="90.6">IO_L18P_T2_34</text>
<text x="72.1" y="94.4">IO_L19P_T3_34</text>
<text x="205.2" y="90.6">IO_L17N_T2_35</text>
<text x="205.2" y="94.4">IO_L18N_T2_35</text>
<text x="205.3" y="92.5">IO_L18P_T2_35</text>
<text x="66.4" y="96.3">IO_L19N_T3_VREF_34</text>
<text x="72" y="100.2">IO_L20N_T3_34</text>
<text x="72.1" y="98.3">IO_L20P_T3_34</text>
<text x="199.6" y="98.3">IO_L19N_T3_VREF_35</text>
<text x="205.3" y="96.3">IO_L19P_T3_35</text>
<text x="205.3" y="100.2">IO_L20P_T3_35</text>
<text x="67.3" y="104.1">IO_L21N_T3_DQS_34</text>
<text x="67.4" y="102.1">IO_L21P_T3_DQS_34</text>
<text x="72" y="107.9">IO_L22N_T3_34</text>
<text x="72.1" y="106">IO_L22P_T3_34</text>
<text x="200.5" y="106">IO_L21N_T3_DQS_35</text>
<text x="200.6" y="104.1">IO_L21P_T3_DQS_35</text>
<text x="205.2" y="102.1">IO_L20N_T3_35</text>
<text x="205.3" y="107.9">IO_L22P_T3_35</text>
<text x="72" y="111.8">IO_L23N_T3_34</text>
<text x="72.1" y="109.9">IO_L23P_T3_34</text>
<text x="72.1" y="113.7">IO_L24P_T3_34</text>
<text x="205.2" y="109.9">IO_L22N_T3_35</text>
<text x="205.2" y="113.7">IO_L23N_T3_35</text>
<text x="205.3" y="111.8">IO_L23P_T3_35</text>
<text x="72" y="115.6">IO_L24N_T3_34</text>
<text x="77.3" y="117.6">IO_25_34</text>
<text x="205.2" y="117.6">IO_L24N_T3_35</text>
<text x="205.3" y="115.6">IO_L24P_T3_35</text>
<text x="210.5" y="119.5">IO_25_35</text>
<text x="50.2" y="141.7">OE</text>
<text x="60.1" y="141.7">VDD</text>
<text x="131.3" y="140.7">VIN</text>
<text x="147.3" y="140.7">REFIN</text>
<text x="50.2" y="149.4">NC</text>
<text x="59.4" y="149.4">CLKn</text>
<text x="131.3" y="144.6">PGOOD</text>
<text x="146" y="146.5">VLDOIN</text>
<text x="131.3" y="150.4">EN</text>
<text x="146.4" y="152.3">VOSNS</text>
<text x="150" y="150.4">VO</text>
<text x="50.2" y="157.1">GND</text>
<text x="59.4" y="157.1">CLKp</text>
<text x="140.8" y="160.2" transform="rotate(-90 140.8 160.2)">PGND</text>
<text x="142.7" y="160.2" transform="rotate(-90 142.7 160.2)">GND</text>
<text x="144.6" y="160.2" transform="rotate(-90 144.6 160.2)">PGND</text>
<text x="145.4" y="156.2">REFOUT</text>
</g>
<g font-size="1.7" fill="#f00">
<text x="96" y="23.6">DDR3_nWE</text>
<text x="227.2" y="23.6">PL_LED</text>
<text x="96" y="25.6">DDR3_nCAS</text>
<text x="96" y="29.4">DDR3_nRAS</text>
<text x="96" y="27.5">DDR3_ODT</text>
<text x="118.2" y="24.9">DDR3_nWE</text>
<text x="118.4" y="26.8">DDR3_nCAS</text>
<text x="118.4" y="28.8">DDR3_ODT</text>
<text x="130" y="24.9">[8]</text>
<text x="130" y="28.8">[8]</text>
<text x="130.9" y="26.8">[8]</text>
<text x="227.2" y="27.5">DDR3_D6</text>
<text x="227.2" y="25.6">DDR3_D4</text>
<text x="227.2" y="29.4">DDR3_D0</text>
<text x="251.9" y="28.6">DDR3_D6</text>
<text x="251.9" y="26.6">DDR3_D4</text>
<text x="252.9" y="24.9">PL_LED</text>
<text x="261.4" y="24.9">[2]</text>
<text x="262.2" y="28.6">[8]</text>
<text x="262.2" y="26.6">[8]</text>
<text x="96" y="31.4">DDR3_A0</text>
<text x="96" y="33.3">DDR3_BA0</text>
<text x="96" y="35.2">DDR3_A7</text>
<text x="118.4" y="30.7">DDR3_nRAS</text>
<text x="118.8" y="34.5">DDR3_BA0</text>
<text x="119.9" y="32.6">DDR3_A0</text>
<text x="130" y="32.6">[8]</text>
<text x="130" y="34.5">[8]</text>
<text x="130.9" y="30.7">[8]</text>
<text x="227.2" y="35.2">DDR3_DQS_N0</text>
<text x="227.2" y="33.3">DDR3_DQS_P0</text>
<text x="227.2" y="31.4">DDR3_D2</text>
<text x="251.9" y="34.4">DDR3_DQS_P0</text>
<text x="251.9" y="32.4">DDR3_D2</text>
<text x="251.9" y="30.5">DDR3_D0</text>
<text x="262.2" y="32.4">[8]</text>
<text x="262.2" y="30.5">[8]</text>
<text x="266.8" y="34.4">[8]</text>
<text x="96" y="39.1">DDR3_A9</text>
<text x="96" y="41">DDR3_nRST</text>
<text x="96" y="37.1">DDR3_A6</text>
<text x="119.9" y="36.5">DDR3_A7</text>
<text x="119.9" y="40.3">DDR3_A9</text>
<text x="119.9" y="38.4">DDR3_A6</text>
<text x="130" y="36.5">[8]</text>
<text x="130" y="40.3">[8]</text>
<text x="130" y="38.4">[8]</text>
<text x="227.2" y="37.1">DDR3_D1</text>
<text x="227.2" y="41">DDR3_D5</text>
<text x="227.2" y="39.1">DDR3_D7</text>
<text x="251.9" y="36.3">DDR3_DQS_N0</text>
<text x="251.9" y="38.2">DDR3_D1</text>
<text x="251.9" y="40.2">DDR3_D7</text>
<text x="262.2" y="38.2">[8]</text>
<text x="262.2" y="40.2">[8]</text>
<text x="267" y="36.3">[8]</text>
<text x="96" y="42.9">DDR3_BA2</text>
<text x="96" y="44.9">DDR3_nCS</text>
<text x="96" y="46.8">DDR3_CKE</text>
<text x="118.6" y="46.1">DDR3_nCS</text>
<text x="118.6" y="42.3">DDR3_nRST</text>
<text x="118.8" y="44.2">DDR3_BA2</text>
<text x="130" y="46.1">[8]</text>
<text x="130" y="44.2">[8]</text>
<text x="130.9" y="42.3">[8]</text>
<text x="227.2" y="44.9">DDR3_DM0</text>
<text x="227.2" y="42.9">DDR3_D3</text>
<text x="251.9" y="46.1">DDR3_DM0</text>
<text x="251.9" y="42.1">DDR3_D5</text>
<text x="251.9" y="44">DDR3_D3</text>
<text x="262.2" y="42.1">[8]</text>
<text x="262.2" y="44">[8]</text>
<text x="263.5" y="46.1">[8]</text>
<text x="96" y="50.7">DDR3_BA1</text>
<text x="96" y="48.7">DDR3_A14</text>
<text x="96" y="52.6">DDR3_A8</text>
<text x="118.4" y="48.1">DDR3_CKE</text>
<text x="118.8" y="51.9">DDR3_BA1</text>
<text x="119" y="50">DDR3_A14</text>
<text x="119.9" y="53.8">DDR3_A8</text>
<text x="130" y="50">[8]</text>
<text x="130" y="48.1">[8]</text>
<text x="130" y="53.8">[8]</text>
<text x="130" y="51.9">[8]</text>
<text x="227.2" y="48.7">DDR3_D8</text>
<text x="227.2" y="50.7">DDR3_D14</text>
<text x="227.2" y="52.6">DDR3_D9</text>
<text x="251.9" y="49.8">DDR3_D8</text>
<text x="251.9" y="51.7">DDR3_D14</text>
<text x="251.9" y="53.7">DDR3_D9</text>
<text x="262.2" y="49.8">[8]</text>
<text x="262.2" y="53.7">[8]</text>
<text x="263.1" y="51.7">[8]</text>
<text x="96" y="56.5">DDR3_CKN</text>
<text x="96" y="54.5">DDR3_CKP</text>
<text x="96" y="58.4">DDR3_A4</text>
<text x="119.9" y="59.6">DDR3_A4</text>
<text x="130" y="59.6">[8]</text>
<text x="227.2" y="58.4">DDR3_DQS_N1</text>
<text x="227.2" y="56.5">DDR3_DQS_P1</text>
<text x="227.2" y="54.5">DDR3_D11</text>
<text x="251.9" y="57.5">DDR3_DQS_P1</text>
<text x="251.9" y="59.5">DDR3_DQS_N1</text>
<text x="251.9" y="55.6">DDR3_D11</text>
<text x="263.1" y="55.6">[8]</text>
<text x="266.8" y="57.5">[8]</text>
<text x="267" y="59.5">[8]</text>
<text x="96" y="60.3">DDR3_A11</text>
<text x="119" y="61.6">DDR3_A11</text>
<text x="130" y="61.6">[8]</text>
<text x="227.2" y="62.3">DDR3_D13</text>
<text x="227.2" y="60.3">DDR3_D10</text>
<text x="227.2" y="64.2">DDR3_D12</text>
<text x="251.9" y="63.3">DDR3_D13</text>
<text x="251.9" y="61.4">DDR3_D10</text>
<text x="251.9" y="65.2">DDR3_D12</text>
<text x="263.1" y="63.3">[8]</text>
<text x="263.1" y="61.4">[8]</text>
<text x="263.1" y="65.2">[8]</text>
<text x="96" y="66.1">SYS_CLK_P</text>
<text x="96" y="68">SYS_CLK_N</text>
<text x="161.6" y="67.2">SYS_CLK_P</text>
<text x="161.6" y="69.1">SYS_CLK_N</text>
<text x="173.8" y="67.2">[5]</text>
<text x="174" y="69.1">[5]</text>
<text x="227.2" y="66.1">DDR3_D15</text>
<text x="227.2" y="68">DDR3_DM1</text>
<text x="227.2" y="71.9">DDR3_D23</text>
<text x="251.9" y="67.2">DDR3_D15</text>
<text x="252.9" y="69.3">DDR3_DM1</text>
<text x="263.1" y="67.2">[8]</text>
<text x="264.5" y="69.3">[8]</text>
<text x="96" y="77.7">DDR3_A10</text>
<text x="227.2" y="73.8">DDR3_D20</text>
<text x="227.2" y="77.7">DDR3_D18</text>
<text x="227.2" y="75.8">DDR3_D16</text>
<text x="251.9" y="74.9">DDR3_D20</text>
<text x="251.9" y="76.8">DDR3_D16</text>
<text x="251.9" y="73">DDR3_D23</text>
<text x="263.1" y="74.9">[8]</text>
<text x="263.1" y="76.8">[8]</text>
<text x="263.1" y="73">[8]</text>
<text x="96" y="83.5">DDR3_A13</text>
<text x="96" y="79.6">DDR3_A12</text>
<text x="96" y="81.6">DDR3_A2</text>
<text x="119" y="80.9">DDR3_A12</text>
<text x="119" y="79">DDR3_A10</text>
<text x="119.9" y="82.8">DDR3_A2</text>
<text x="130" y="80.9">[8]</text>
<text x="130" y="79">[8]</text>
<text x="130" y="82.8">[8]</text>
<text x="227.2" y="81.6">DDR3_DQS_N2</text>
<text x="227.2" y="79.6">DDR3_DQS_P2</text>
<text x="227.2" y="83.5">DDR3_D19</text>
<text x="251.9" y="80.7">DDR3_DQS_P2</text>
<text x="251.9" y="82.6">DDR3_DQS_N2</text>
<text x="251.9" y="78.8">DDR3_D18</text>
<text x="263.1" y="78.8">[8]</text>
<text x="266.8" y="80.7">[8]</text>
<text x="267" y="82.6">[8]</text>
<text x="96" y="87.3">DDR3_A5</text>
<text x="96" y="89.3">DDR3_A1</text>
<text x="96" y="85.4">DDR3_A3</text>
<text x="119" y="84.8">DDR3_A13</text>
<text x="119.9" y="88.6">DDR3_A5</text>
<text x="119.9" y="86.7">DDR3_A3</text>
<text x="130" y="84.8">[8]</text>
<text x="130" y="88.6">[8]</text>
<text x="130" y="86.7">[8]</text>
<text x="227.2" y="85.4">DDR3_D21</text>
<text x="227.2" y="89.3">DDR3_D22</text>
<text x="227.2" y="87.3">DDR3_D17</text>
<text x="251.9" y="86.5">DDR3_D21</text>
<text x="251.9" y="88.4">DDR3_D17</text>
<text x="251.9" y="84.5">DDR3_D19</text>
<text x="263.1" y="86.5">[8]</text>
<text x="263.1" y="88.4">[8]</text>
<text x="263.1" y="84.5">[8]</text>
<text x="119.9" y="90.5">DDR3_A1</text>
<text x="130" y="90.5">[8]</text>
<text x="227.2" y="91.2">DDR3_DM2</text>
<text x="227.2" y="95.1">DDR3_D25</text>
<text x="251.8" y="92.5">DDR3_DM2</text>
<text x="251.9" y="90.3">DDR3_D22</text>
<text x="263.1" y="90.3">[8]</text>
<text x="263.3" y="92.5">[8]</text>
<text x="227.2" y="100.9">DDR3_D24</text>
<text x="227.2" y="98.9">DDR3_D28</text>
<text x="251.9" y="96.1">DDR3_D25</text>
<text x="251.9" y="101.9">DDR3_D24</text>
<text x="251.9" y="100">DDR3_D28</text>
<text x="263.1" y="96.1">[8]</text>
<text x="263.1" y="101.9">[8]</text>
<text x="263.1" y="100">[8]</text>
<text x="227.2" y="104.7">DDR3_DQS_N3</text>
<text x="227.2" y="102.8">DDR3_DQS_P3</text>
<text x="227.2" y="106.6">DDR3_D30</text>
<text x="251.9" y="103.8">DDR3_DQS_P3</text>
<text x="251.9" y="105.8">DDR3_DQS_N3</text>
<text x="251.9" y="107.7">DDR3_D30</text>
<text x="263.1" y="107.7">[8]</text>
<text x="266.8" y="103.8">[8]</text>
<text x="267" y="105.8">[8]</text>
<text x="227.2" y="110.5">DDR3_D27</text>
<text x="227.2" y="112.4">DDR3_D29</text>
<text x="227.2" y="108.6">DDR3_D31</text>
<text x="251.9" y="111.6">DDR3_D27</text>
<text x="251.9" y="113.5">DDR3_D29</text>
<text x="251.9" y="109.6">DDR3_D31</text>
<text x="263.1" y="111.6">[8]</text>
<text x="263.1" y="113.5">[8]</text>
<text x="263.1" y="109.6">[8]</text>
<text x="227.2" y="116.3">DDR3_DM3</text>
<text x="227.2" y="114.4">DDR3_D26</text>
<text x="251.9" y="117.6">DDR3_DM3</text>
<text x="251.9" y="115.4">DDR3_D26</text>
<text x="263.1" y="115.4">[8]</text>
<text x="263.5" y="117.6">[8]</text>
<text x="85.7" y="149">SYS_CLK_N</text>
<text x="98.1" y="149">[5]</text>
<text x="85.7" y="156.7">SYS_CLK_P</text>
<text x="97.9" y="156.7">[5]</text>
</g>
<g font-size="1.7" fill="#00f">
<text x="118.2" y="57.7">DDR3_CLK_N</text>
<text x="118.4" y="55.8">DDR3_CLK_P</text>
<text x="131.9" y="57.7">[8]</text>
<text x="131.9" y="55.8">[8]</text>
<text x="55.2" y="148.5">PLL</text>
</g>
<g font-size="1.4">
<text x="30.9" y="1.5">5</text>
<text x="88.8" y="1.5">4</text>
<text x="146.7" y="1.5">3</text>
<text x="204.7" y="1.5">2</text>
<text x="262.6" y="1.5">1</text>
<text x=".5" y="26.1">D</text>
<text x="292" y="26.1">D</text>
<text x=".5" y="71.9">C</text>
<text x="292" y="71.9">C</text>
<text x=".5" y="117.8">B</text>
<text x="292" y="117.8">B</text>
<text x=".5" y="163.6">A</text>
<text x="292" y="163.6">A</text>
<text x="30.9" y="186.8">5</text>
<text x="88.8" y="186.8">4</text>
<text x="146.7" y="186.8">3</text>
<text x="204.7" y="186.8">2</text>
<text x="262.6" y="186.8">1</text>
</g>
</svg>
